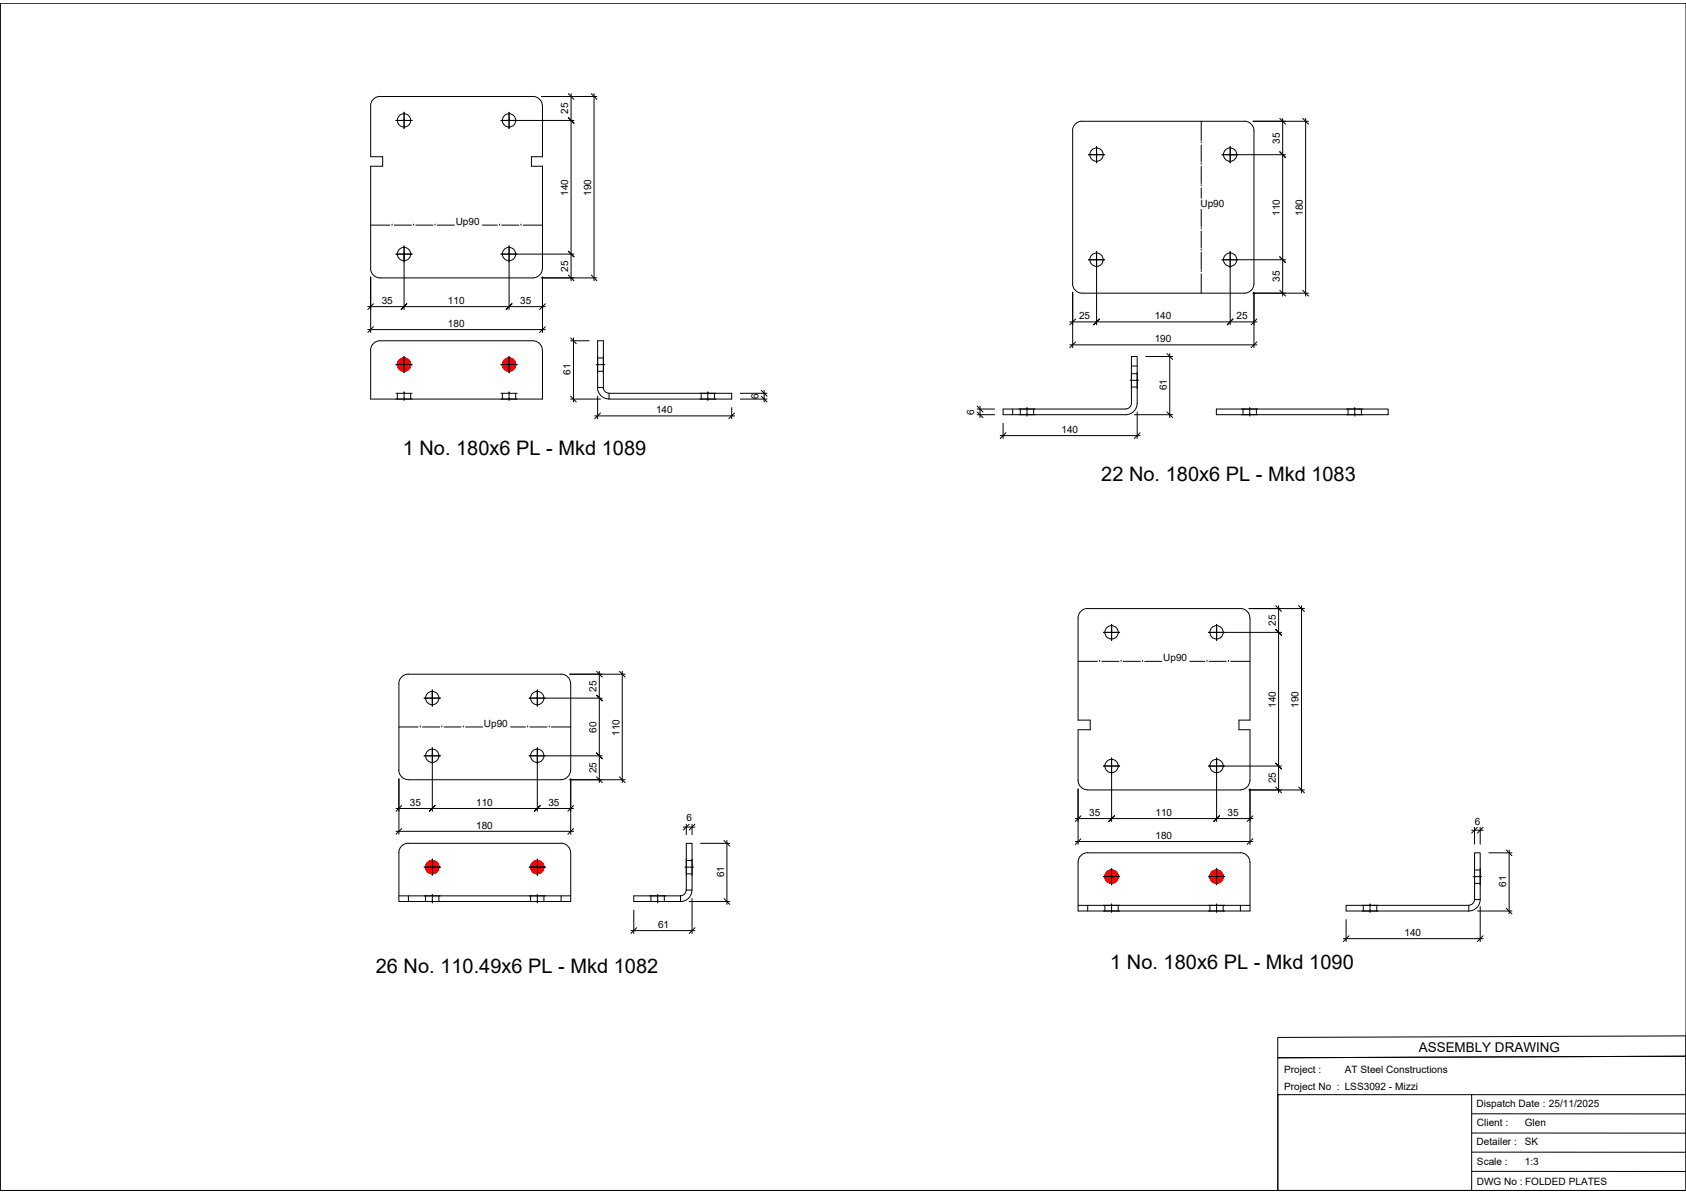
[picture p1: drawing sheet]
<svg xmlns="http://www.w3.org/2000/svg" width="594mm" height="420mm" viewBox="0 0 594 420" stroke-linecap="round" stroke-linejoin="round" font-family="sans-serif">
<!-- layer: 0 -->
<g fill="none" stroke="#000" stroke-width=".35">
<path d="M130.6 37.3v17.9h4.2v3.3h-4.2v36M133.9 34a3.4 3.4 0 0 0-3.3 3.3M134 34h53.8M142.4 39.5v5.8M179.4 39.5v5.8M187.7 34a3.4 3.4 0 0 1 3.4 3.3M191.1 37.3v17.9h-3.8v3.3h3.8v36M200.3 33l1.9 2M208.3 33l2 2M139.5 42.4h5.7M142.4 42.4h.1M176.5 42.4h5.7"/>
<path d="M179.4 42.4h.1M202.2 43.4l-1.9-2 1.9 2M378 46.1v53.8M381.3 42.7a3.4 3.4 0 0 0-3.4 3.3M381.3 42.7h57.2M383.5 54.5h5.7M386.4 54.5h.1M386.4 51.6v5.8M423.3 57.8h.1M423.3 50.3h.1M423.3 42.7v6.8M423.3 51.1v6"/>
<path d="M423.3 58.6v6M430.6 54.5h5.7M433.5 51.6v5.8M438.5 42.7a3.4 3.4 0 0 1 3.3 3.4v53.8a3.4 3.4 0 0 1-3.3 3.4h-57.2M450.9 41.7l2.1 2M453 55.5l-2.1-2 2.1 2M459 41.7l2.1 2M130.6 79.3h6.8M138.1 79.3h.1M138.9 79.3h6.1M145.7 79.3h.1M146.5 79.3h6"/>
<path d="M153.3 79.3h.1M154.1 79.3h6M160.9 79.3h.1M161.6 79.3h6.1M168.4 79.3h.1M169.2 79.3h6M176 79.3h.1M176.8 79.3h6M183.6 79.3h.1M184.3 79.3h6.8M423.3 73h.1M423.3 65.4h.1"/>
<path d="M423.3 66.2v6M423.3 73.7v6.1M130.6 94.5a3.4 3.4 0 0 0 3.3 3.4M139.5 89.5h5.7M142.4 86.6v5.7M176.5 89.5h5.7M179.4 89.5h.1M179.4 86.6v5.7M191.1 94.5a3.4 3.4 0 0 1-3.4 3.4h-53.7M200.3 96.9l1.9 2M202.2 90.5l-1.9-2 1.9 2M208.3 96.9l2 2"/>
<path d="M377.9 99.9a3.4 3.4 0 0 0 3.4 3.4M383.5 91.5h5.7M386.4 91.5h.1M386.4 88.6v5.8M423.3 95.7h.1M423.3 88.1h.1M423.3 80.6h.1M423.3 81.3v6.1M423.3 88.9v6M423.3 96.4v6.9M430.6 91.5h5.7M433.5 91.5h.1"/>
<path d="M433.5 88.6v5.8M453 92.5l-2.1-2 2.1 2M131.6 115.1l-2 2M131.6 107l-2 2M141.4 109l2-2-2 2M178.4 109l2-2-2 2M192.2 115.1l-2.1 2M192.2 107l-2.1 2M201.1 119l1.9 2M379 112.4l-2 2M385.4 114.4l2-2-2 2M432.4 114.4l2-2-2 2"/>
<path d="M442.9 112.4l-2.1 2M450.9 102.2l2.1 2.1M459 102.2l2.1 2.1M130.6 123.4v17.1h60.5v-17.1M133.9 120a3.4 3.4 0 0 0-3.3 3.4M134 120h53.7a3.4 3.4 0 0 1 3.4 3.4M139.5 138.5h5.7M139.5 128.4h5.7M140 138.5v2M142.4 138.5h.1M142.4 128.4h.1M142.4 125.6v5.7"/>
<path d="M142.4 138v3.1M144.7 138.5v2M176.5 138.5h5.7M176.5 128.4h5.7M177 138.5v2M179.4 138.5h.1M179.4 128.4h.1M179.4 125.6v5.7M179.4 138v3.1M181.7 138.5v2M201.1 139.5l1.9 2.1M210.1 128.4h3"/>
<path d="M210.5 136.5a4 4 0 0 0 4.1 4M210.6 128.4h.1M210.6 120h2v16.5h-2zM210.6 130.8h2M210.6 126.1h2M212.6 136.5a2.01 2.01 0 0 0 2 2M212.6 128.4h.1M214.6 138.5h43.2v2h-43.2M214.6 138.5v2M247.1 138.5v2M249.4 138.5h.1M249.4 138v3.1"/>
<path d="M251.8 138.5v2M268.2 139.5l2.1 2.1M268.2 137.5l2.1 2M379 120.4l-2 2M398.2 133.9h3M398.7 133.9h.1M398.7 128.9h2M398.7 136.3h2M398.7 131.6h2M398.7 131.1v5.7M400.7 133.9h.1M400.7 131.1v5.7"/>
<path d="M411.2 124.5l2 2.1M442.9 120.4l-2.1 2M142.4 140.5h.1M179.4 140.5h.1M211.6 145.5l-2 1.9M249.4 140.5h.1M258.8 145.5l-2 1.9M344.3 145.1l2 2M344.3 143l2 2.1M353.5 144.1h43.2l1-.4a2.01 2.01 0 0 0 1-1.7v-16.4h2v16.4a4 4 0 0 1-4 4.1h-43.2zM354.5 152.4l-2.1 2M356.8 144.1v2"/>
<path d="M359 146.1h5.7M359 144.1h5.7M359.5 144.1v2M361.9 146.1h.1M361.9 144.1h.1M361.9 143.6v3M364.2 144.1v2M401.7 152.4l-2 2M411.2 145.1l2 2M438 144.1v2M438.7 144.1h4v2h-4M440.4 146.1h.1"/>
<path d="M440.4 144.1h.1M440.4 143.6v3M475 144.1v2M475.7 146.1h3.3M475.7 144.1h3.3M477.4 146.1h.1M477.4 144.1h.1M477.4 143.6v3M480.2 144.1h-51.6v2h60.5v-2h-9.4v2M391.7 219.9v5.7M428.7 219.9v5.7M437 214.3a3.4 3.4 0 0 1 3.5 3.4v35.9h-3.9v3.4h3.9l-.1 17.8a3.4 3.4 0 0 1-3.4 3.4"/>
<path d="M437.1 214.3h-53.9a3.4 3.4 0 0 0-3.3 3.4v35.9h4.2v3.4h-4.2v17.8a3.4 3.4 0 0 0 3.3 3.4h53.9M449.5 213.3l2 2M457.6 213.3l2 2M143.9 237.4a3.4 3.4 0 0 0-3.4 3.4M143.9 237.4h53.8M197.7 237.4a3.4 3.4 0 0 1 3.4 3.4M210.2 236.4l2 2.1M218.3 236.4l2 2.1M379.9 232.9h6.8M387.4 232.9h.1M388.2 232.9h6.1M388.8 222.7h5.7"/>
<path d="M395 232.9h.1M395.8 232.9h6M402.6 232.9h.1M403.4 232.9h6M410.2 232.9h.1M410.9 232.9h6.1M417.7 232.9h.1M418.5 232.9h6M425.3 232.9h.1M425.8 222.7h5.7M426.1 232.9h6M428.7 222.7h.1"/>
<path d="M432.9 232.9h.1M433.6 232.9h6.9M451.5 223.7l-2-2 2 2M140.6 240.8v30.4M140.6 256h6.7M148.1 256h.1M148.9 256h6M149.5 245.9h5.7M152.3 243v5.7M155.7 256h.1M156.4 256h6.1M163.3 256h.1"/>
<path d="M164 256h6.1M170.8 256h.1M171.6 256h6M178.4 256h.1M179.1 256h6.1M185.9 256h.1M186.5 245.9h5.7M186.7 256h6.1M189.3 245.9h.1M189.3 243v5.7M193.5 256h.1M194.3 256h6.8"/>
<path d="M201.1 240.8v30.4M212.2 246.8l-2-1.9 2 1.9M140.5 271.2a3.4 3.4 0 0 0 3.4 3.4M149.5 266.2h5.7M152.3 266.2h.1M152.3 263.4v5.7M186.5 266.2h5.7M189.3 266.2h.1M189.3 263.4v5.7M201.1 271.2a3.4 3.4 0 0 1-3.4 3.4h-53.8M210.2 273.6l2 2M212.2 267.2l-2-2 2 2"/>
<path d="M218.3 273.6l2 2M388.8 269.8h5.7M391.7 269.8h.1M391.7 267v5.7M425.8 269.8h5.7M428.7 269.8h.1M428.7 267v5.7M449.5 277.2l2 2M451.5 270.8l-2-2 2 2M457.6 277.2l2 2M141.5 291.8l-2 2M141.5 283.7l-2 2"/>
<path d="M143.9 297a3.4 3.4 0 0 0-3.4 3.3M143.9 297h53.8M151.3 285.7l2-2-2 2M188.3 285.7l2-2-2 2M197.7 297a3.4 3.4 0 0 1 3.4 3.3M202.1 291.8l-2 2M202.1 283.7l-2 2M241.8 297h2.1v16.5h-2.1zM242.8 290.3l-2 2M244.9 290.3l-2.1 2M255.1 296l2 2M380.9 295.4l-2 2"/>
<path d="M380.9 287.3l-2 2M390.7 289.3l2-2-2 2M427.7 289.3l2-2-2 2M441.5 295.4l-2.1 2M441.5 287.3l-2.1 2M520.6 291.4l-2 2M522.6 291.4l-2 2M530.7 299.3l2 2.1M140.6 300.4v17.1h60.5v-17.1M140.6 315.5h60.5M143.9 315.5v2M149.5 317.5h5.7"/>
<path d="M149.5 315.5h5.7M149.5 305.4h5.7M150 315.5v2M152.3 317.5h.1M152.3 315.5h.1M152.3 305.4h.1M152.3 302.6v5.7M152.3 315v3M154.7 315.5v2M186.5 317.5h5.7M186.5 315.5h5.7M186.5 305.4h5.7"/>
<path d="M187 315.5v2M189.3 317.5h.1M189.3 315.5h.1M189.3 305.4h.1M189.3 302.6v5.7M189.3 315v3M191.7 315.5v2M197.7 315.5v2M223.3 315.5h16.5v2h-16.5zM229.4 315.5v2M231.7 317.5h.1M231.7 315.5h.1"/>
<path d="M231.7 315v3M234.1 315.5v2M241.3 305.4h3.1M241.8 313.5a2.01 2.01 0 0 1-2 2M241.8 305.4h.1M241.8 307.8h2.1M241.8 303.1h2.1M241.8 302.6v5.7M243.8 313.5a4 4 0 0 1-4 4M243.9 305.4h.1M243.9 302.6v5.7M255.1 316.5l2 2"/>
<path d="M379.9 303.7v17.1h60.6v-17.1M379.9 318.9h57.2M383.2 300.3a3.4 3.4 0 0 0-3.3 3.4M383.3 300.4h53.8M383.3 318.9v1.9M388.8 318.9h5.7M388.8 308.7h5.7M389.3 318.9v1.9M391.7 318.9h.1M391.7 308.7h.1M391.7 305.9v5.7M391.7 318.3v3.1"/>
<path d="M394 318.9v1.9M425.8 318.9h5.7M425.8 308.7h5.7M426.3 318.9v1.9M428.7 318.9h.1M428.7 308.7h.1M428.7 305.9v5.7M428.7 318.3v3.1M431 318.9v1.9M437 300.3a3.4 3.4 0 0 1 3.4 3.4M437.1 318.9h3.4M437.1 318.9v1.9"/>
<path d="M474.3 318.9h43.2v1.9h-43.2zM480.4 318.9v1.9M482.7 318.9h.1M482.7 318.3v3.1M485.1 318.9v1.9M519.1 308.7h3M519.5 316.8a2.01 2.01 0 0 1-2 2M519.6 300.4h2v16.4h-2zM519.6 308.7h.1M519.6 311.1h2M519.6 306.4h2M519.6 305.9v5.7"/>
<path d="M521.6 308.7h.1M521.6 305.9v5.7M521.6 316.8a4 4 0 0 1-4.1 4M530.7 319.9l2 2M224.3 326.7l-2 2.1M244.9 326.7l-2.1 2.1M388.8 320.8h5.7M391.7 320.8h.1M425.8 320.8h5.7M428.7 320.8h.1M475.3 329.6l-2 2M482.7 320.8h.1"/>
<path d="M522.6 329.6l-2 2M450.2 372.5l143.8-.5 .1 47.3h-143.9zM450.2 365.4l143.8-.6v7.2l-143.8 .5zM450.3 385.5h68.3v33.8h-68.3z"/>
<circle cx="142.4" cy="42.4" r="2.35"/>
<circle cx="179.4" cy="42.4" r="2.35"/>
<circle cx="386.4" cy="54.5" r="2.35"/>
<circle cx="433.4" cy="54.5" r="2.35"/>
<circle cx="142.4" cy="89.5" r="2.35"/>
<circle cx="179.4" cy="89.5" r="2.35"/>
<circle cx="386.4" cy="91.5" r="2.35"/>
<circle cx="433.4" cy="91.5" r="2.35"/>
<circle cx="142.4" cy="128.4" r="2.35"/>
<circle cx="179.4" cy="128.4" r="2.35"/>
<circle cx="391.7" cy="222.7" r="2.35"/>
<circle cx="428.7" cy="222.7" r="2.35"/>
<circle cx="152.3" cy="245.9" r="2.35"/>
<circle cx="189.3" cy="245.9" r="2.35"/>
<circle cx="152.3" cy="266.2" r="2.35"/>
<circle cx="189.3" cy="266.2" r="2.35"/>
<circle cx="391.7" cy="269.8" r="2.35"/>
<circle cx="428.7" cy="269.8" r="2.35"/>
<circle cx="152.3" cy="305.4" r="2.35"/>
<circle cx="189.3" cy="305.4" r="2.35"/>
<circle cx="391.7" cy="308.7" r="2.35"/>
<circle cx="428.7" cy="308.7" r="2.35"/>
</g>
<g fill="#f00" stroke="#f00" stroke-width=".35">
<path d="M152.3 305.4h2.4l-.1-.6zM152.3 305.4l2.1-1.2 .2 .6zM152.3 305.4l2.1-1.2-.4-.5z"/>
<path d="M153.5 303.4l-1.2 2 1.7-1.7zM152.9 303.1l.6 .3-1.2 2zM152.3 303.1v2.3l.6-2.3z"/>
<path d="M151.7 303.1l.6 2.3v-2.3zM151.1 303.4l.6-.3 .6 2.3zM150.6 303.7l1.7 1.7-1.2-2z"/>
<path d="M150.6 303.7l-.3 .5 2 1.2zM150.3 304.2l2 1.2-2.3-.6zM150 304.8v.6h2.3z"/>
<path d="M150 305.4v.6l2.3-.6zM150 306l2.3-.6-2 1.2zM150.3 306.6l.3 .5 1.7-1.7z"/>
<path d="M152.3 305.4l-1.7 1.7 .5 .3zM152.3 305.4l-.6 2.3-.6-.3zM152.3 305.4l-.6 2.3 .6 .1z"/>
<path d="M152.3 305.4v2.4l.6-.1zM152.3 305.4l1.2 2-.6 .3zM152.3 305.4l1.2 2 .5-.3z"/>
<path d="M152.3 305.4l1.7 1.7 .4-.5zM152.3 305.4l2.3 .6-.2 .6zM152.3 305.4l2.3 .6 .1-.6z"/>
<path d="M189.3 305.4h2.4l-.1-.6zM189.3 305.4l2.1-1.2 .2 .6zM189.3 305.4l2.1-1.2-.4-.5z"/>
<path d="M190.5 303.4l-1.2 2 1.7-1.7zM189.9 303.1l.6 .3-1.2 2zM189.3 303.1v2.3l.6-2.3z"/>
<path d="M188.7 303.1l.6 2.3v-2.3zM188.1 303.4l.6-.3 .6 2.3zM187.6 303.7l1.7 1.7-1.2-2z"/>
<path d="M187.6 303.7l-.3 .5 2 1.2zM187.3 304.2l2 1.2-2.3-.6zM187 304.8v.6h2.3z"/>
<path d="M187 305.4v.6l2.3-.6zM187 306l2.3-.6-2 1.2zM187.3 306.6l.3 .5 1.7-1.7z"/>
<path d="M187.6 307.1l.5 .3 1.2-2zM189.3 305.4l-.6 2.3-.6-.3zM189.3 305.4l-.6 2.3 .6 .1z"/>
<path d="M189.3 305.4v2.4l.6-.1zM189.3 305.4l1.2 2-.6 .3zM189.3 305.4l1.2 2 .5-.3z"/>
<path d="M189.3 305.4l1.7 1.7 .4-.5zM189.3 305.4l2.3 .6-.2 .6zM189.3 305.4l2.3 .6 .1-.6z"/>
<path d="M391.7 308.7h2.3l-.1-.6zM391.7 308.7l2-1.1 .2 .5zM391.7 308.7l2-1.1-.4-.5z"/>
<path d="M392.8 306.7l-1.1 2 1.6-1.6zM392.3 306.5l.5 .2-1.1 2zM391.7 306.4v2.3l.6-2.2z"/>
<path d="M391 306.5l.7 2.2v-2.3zM390.5 306.7l.5-.2 .7 2.2zM390 307.1l1.7 1.6-1.2-2z"/>
<path d="M390 307.1l-.4 .5 2.1 1.1zM389.6 307.6l2.1 1.1-2.3-.6zM389.4 308.1l-.1 .6h2.4z"/>
<path d="M389.3 308.7l.1 .7 2.3-.7zM389.4 309.4l2.3-.7-2.1 1.2zM389.6 309.9l.4 .5 1.7-1.7z"/>
<path d="M390 310.4l.5 .4 1.2-2.1zM391.7 308.7l-.7 2.3-.5-.2zM391.7 308.7l-.7 2.3 .7 .1z"/>
<path d="M391.7 308.7v2.4l.6-.1zM391.7 308.7l1.1 2.1-.5 .2zM391.7 308.7l1.1 2.1 .5-.4z"/>
<path d="M391.7 308.7l1.6 1.7 .4-.5zM391.7 308.7l2.2 .7-.2 .5zM391.7 308.7l2.2 .7 .1-.7z"/>
<path d="M428.7 308.7h2.3l-.1-.6zM428.7 308.7l2-1.1 .2 .5zM428.7 308.7l2-1.1-.4-.5z"/>
<path d="M429.8 306.7l-1.1 2 1.6-1.6zM429.3 306.5l.5 .2-1.1 2zM428.7 306.4v2.3l.6-2.2z"/>
<path d="M428 306.5l.7 2.2v-2.3zM427.5 306.7l.5-.2 .7 2.2zM427 307.1l1.7 1.6-1.2-2z"/>
<path d="M427 307.1l-.4 .5 2.1 1.1zM426.6 307.6l2.1 1.1-2.3-.6zM426.4 308.1l-.1 .6h2.4z"/>
<path d="M426.3 308.7l.1 .7 2.3-.7zM426.4 309.4l2.3-.7-2.1 1.2zM426.6 309.9l.4 .5 1.7-1.7z"/>
<path d="M427 310.4l.5 .4 1.2-2.1zM428.7 308.7l-.7 2.3-.5-.2zM428.7 308.7l-.7 2.3 .7 .1z"/>
<path d="M428.7 308.7v2.4l.6-.1zM428.7 308.7l1.1 2.1-.5 .2zM428.7 308.7l1.1 2.1 .5-.4z"/>
<path d="M428.7 308.7l1.6 1.7 .4-.5zM428.7 308.7l2.2 .7-.2 .5zM428.7 308.7l2.2 .7 .1-.7z"/>
<path d="M142.4 128.4h2.3l-.1-.6zM142.4 128.4l2-1.1 .2 .5zM144 126.7l-1.6 1.7 2-1.1z"/>
<path d="M143.5 126.4l-1.1 2 1.6-1.7zM143 126.2l.5 .2-1.1 2zM142.4 126.1v2.3l.6-2.2z"/>
<path d="M141.7 126.2l.7 2.2v-2.3zM141.2 126.4l.5-.2 .7 2.2zM140.7 126.7l1.7 1.7-1.2-2z"/>
<path d="M140.7 126.7l-.4 .6 2.1 1.1zM140.3 127.3l2.1 1.1-2.3-.6zM140.1 127.8l-.1 .6h2.4z"/>
<path d="M140 128.4l.1 .6 2.3-.6zM140.1 129l2.3-.6-2.1 1.2zM140.3 129.6l.4 .5 1.7-1.7z"/>
<path d="M140.7 130.1l.5 .4 1.2-2.1zM142.4 128.4l-.7 2.3-.5-.2zM142.4 128.4l-.7 2.3 .7 .1z"/>
<path d="M142.4 128.4v2.4l.6-.1zM142.4 128.4l1.1 2.1-.5 .2zM142.4 128.4l1.1 2.1 .5-.4z"/>
<path d="M142.4 128.4l1.6 1.7 .4-.5zM142.4 128.4l2.2 .6-.2 .6zM142.4 128.4l2.2 .6 .1-.6z"/>
<path d="M179.4 128.4h2.3l-.1-.6zM179.4 128.4l2-1.1 .2 .5zM181 126.7l-1.6 1.7 2-1.1z"/>
<path d="M180.6 126.4l-1.2 2 1.6-1.7zM180 126.2l.6 .2-1.2 2zM179.4 126.1v2.3l.6-2.2z"/>
<path d="M178.7 126.2l.7 2.2v-2.3zM178.2 126.4l.5-.2 .7 2.2zM177.7 126.7l1.7 1.7-1.2-2z"/>
<path d="M177.7 126.7l-.4 .6 2.1 1.1zM177.3 127.3l2.1 1.1-2.3-.6zM177.1 127.8l-.1 .6h2.4z"/>
<path d="M177 128.4l.1 .6 2.3-.6zM177.1 129l2.3-.6-2.1 1.2zM177.3 129.6l.4 .5 1.7-1.7z"/>
<path d="M177.7 130.1l.5 .4 1.2-2.1zM179.4 128.4l-.7 2.3-.5-.2zM179.4 128.4l-.7 2.3 .7 .1z"/>
<path d="M179.4 128.4v2.4l.6-.1zM179.4 128.4l1.2 2.1-.6 .2zM179.4 128.4l1.2 2.1 .4-.4z"/>
<path d="M179.4 128.4l1.6 1.7 .4-.5zM179.4 128.4l2.2 .6-.2 .6zM179.4 128.4l2.2 .6 .1-.6z"/>
</g>
<!-- layer: FRAME -->
<path d="M.1 1.1h594v418.2h-594z" fill="none" stroke="#000" stroke-width=".35"/>
<!-- layer: HEADER -->
<path d="M518.6 385.5h75.5M518.6 392.3h75.5M518.6 399l75.5 .1M518.6 405.8h75.5M518.6 412.5l75.5 .1" fill="none" stroke="#000" stroke-width=".35"/>
<!-- layer: 0 -->
<g fill="#fff" stroke="#fff" stroke-width=".35">
<path d="M142.4 154.8l86.4 5.6h-86.4zM142.4 154.8l86.4 5.6v-5.6z"/>
<path d="M391.7 335.8l86.4 5.7h-86.4zM391.7 335.8l86.4 5.7v-5.7z"/>
<path d="M132.3 337.4l100.2 5.7h-100.2zM132.3 337.4l100.2 5.7v-5.7z"/>
<path d="M388 164l90.3 5.6h-90.3zM388 164l90.3 5.6v-5.6z"/>
<path d="M423 70.1l9 3.2h-9zM423 70.1l9 3.2v-3.2z"/>
<path d="M160.6 76.5l9 3.1h-9zM160.6 76.5l9 3.1v-3.1z"/>
<path d="M409.8 230.1l9.1 3.1h-9.1zM409.8 230.1l9.1 3.1v-3.1z"/>
<path d="M170.5 253.2l9 3.1h-9zM170.5 253.2l9 3.1v-3.1z"/>
</g>
<!-- layer: AS_DIM_ON -->
<g fill="none" stroke="#000" stroke-width=".35">
<path d="M190.8 34h19.5M201.2 33v65.9M209.3 33v65.9M182.4 42.4h19.8M436.5 54.5h16.5M441.5 42.7h19.6M452 41.7v62.6M460.1 41.7v62.6M130.6 97.5v19.6M142.4 92.5v16.5M179.4 92.5v16.5M182.4 89.5h19.8"/>
<path d="M190.8 97.9h19.5M191.1 97.5v19.6M386.4 94.5v19.9M433.5 94.5v19.9M436.5 91.5h16.5M129.6 108h62.6M129.6 116.1h62.6M202.1 119v22.6M377 113.4h65.9M378 102.9v19.5M441.5 103.3h19.6M441.8 102.9v19.5"/>
<path d="M201.1 120h6.5M210.6 139.5v7.9M260.9 138.5h9.4M269.3 137.5v4.1M377 121.5h65.9M403.7 125.6h9.5M412.2 124.5v22.6M201.1 140.5h10.5M209.6 146.5h49.2M257.8 143.6v3.8M260.9 140.5h9.4M344.3 146.1h6.1"/>
<path d="M344.3 144.1h6.1M345.3 143v4.1M352.4 153.4h49.3M353.5 149.1v5.3M399.7 146.1h13.5M400.7 145.1v9.3M440.1 214.3h19.5M450.5 213.3v65.9M458.6 213.3v65.9M200.8 237.4h19.5M211.2 236.4v39.2M219.3 236.4v39.2"/>
<path d="M431.7 222.7h19.8M192.3 245.9h19.9M140.6 274.3v19.5M152.3 269.2v16.5M189.3 269.2v16.5M192.3 266.2h19.9M200.8 274.6h19.5M201.1 274.3v19.5M379.9 277.9v19.5M391.7 272.8v16.5M428.7 272.8v16.5M431.7 269.8h19.8"/>
<path d="M440.1 278.2h19.5M440.5 277.9v19.5M139.5 284.7h62.6M139.5 292.8h62.6M240.8 291.3h4.1M241.8 290.3v3.7M243.9 290.3v3.7M246.9 297h10.2M256.1 296v22.5M378.9 288.3h62.6M378.9 296.4h62.6M518.6 292.4h4"/>
<path d="M519.6 291.4v5.9M521.6 291.4v5.9M531.8 299.3v22.6M242.8 317.5h14.3M243.9 316.5v12.3M521.6 319.3v12.3M524.6 300.4h8.1M222.3 327.7h22.6M223.3 320.5v8.3M473.3 330.6h49.3M474.3 323.9v7.7M520.6 320.8h12.1"/>
</g>
<g font-size="7">
<text x="141.9" y="160.1">1 No. 180x6 PL - Mkd 1089</text>
<text x="388" y="169.3">22 No. 180x6 PL - Mkd 1083</text>
<text x="391.2" y="341.2">1 No. 180x6 PL - Mkd 1090</text>
<text x="132.4" y="342.8">26 No. 110.49x6 PL - Mkd 1082</text>
</g>
<text font-size="4.7" x="499.9" y="370.6">ASSEMBLY DRAWING</text>
<g font-size="3.6">
<text x="452.5" y="377.7">Project :</text>
<text x="473.9" y="377.8">AT Steel Constructions</text>
<text x="452.5" y="383.8">Project No : LSS3092 - Mizzi</text>
<text x="520.3" y="389.8">Dispatch Date : 25/11/2025</text>
<text x="520.4" y="396.6">Client :</text>
<text x="537.3" y="396.7">Glen</text>
<text x="520.3" y="403.4">Detailer :</text>
<text x="537.3" y="403.4">SK</text>
<text x="520.4" y="410.5">Scale :</text>
<text x="537.3" y="410.5">1:3</text>
<text x="520.4" y="417.2">DWG No : FOLDED PLATES</text>
</g>
<g font-size="3.5">
<text x="200.3" y="40.1" transform="rotate(-90 200.3 40.1)">25</text>
<text x="450.9" y="50.5" transform="rotate(-90 450.9 50.5)">35</text>
<text x="200.3" y="69" transform="rotate(-90 200.3 69)">140</text>
<text x="208.3" y="69" transform="rotate(-90 208.3 69)">190</text>
<text x="423" y="73">Up90</text>
<text x="450.9" y="76" transform="rotate(-90 450.9 76)">110</text>
<text x="459" y="76" transform="rotate(-90 459 76)">180</text>
<text x="160.6" y="79.3">Up90</text>
<text x="200.3" y="95.6" transform="rotate(-90 200.3 95.6)">25</text>
<text x="450.9" y="99.3" transform="rotate(-90 450.9 99.3)">35</text>
<text x="134.5" y="107">35</text>
<text x="157.8" y="107">110</text>
<text x="183.3" y="107">35</text>
<text x="380.2" y="112.4">25</text>
<text x="406.9" y="112.4">140</text>
<text x="435.7" y="112.4">25</text>
<text x="157.8" y="115.1">180</text>
<text x="406.9" y="120.4">190</text>
<text x="201.1" y="132" transform="rotate(-90 201.1 132)">61</text>
<text x="411.2" y="137.5" transform="rotate(-90 411.2 137.5)">61</text>
<text x="267.2" y="140.5" transform="rotate(-90 267.2 140.5)">6</text>
<text x="231.2" y="145.5">140</text>
<text x="343.3" y="146" transform="rotate(-90 343.3 146)">6</text>
<text x="374" y="152.4">140</text>
<text x="449.5" y="220.5" transform="rotate(-90 449.5 220.5)">25</text>
<text x="409.9" y="232.9">Up90</text>
<text x="210.2" y="243.6" transform="rotate(-90 210.2 243.6)">25</text>
<text x="449.5" y="249.3" transform="rotate(-90 449.5 249.3)">140</text>
<text x="457.6" y="249.3" transform="rotate(-90 457.6 249.3)">190</text>
<text x="170.5" y="256">Up90</text>
<text x="210.2" y="258" transform="rotate(-90 210.2 258)">60</text>
<text x="218.3" y="259.1" transform="rotate(-90 218.3 259.1)">110</text>
<text x="210.2" y="272.3" transform="rotate(-90 210.2 272.3)">25</text>
<text x="449.5" y="275.9" transform="rotate(-90 449.5 275.9)">25</text>
<text x="144.5" y="283.7">35</text>
<text x="167.8" y="283.7">110</text>
<text x="193.2" y="283.7">35</text>
<text x="383.8" y="287.3">35</text>
<text x="407.1" y="287.3">110</text>
<text x="432.6" y="287.3">35</text>
<text x="167.8" y="291.8">180</text>
<text x="241.9" y="289.3">6</text>
<text x="519.6" y="290.4">6</text>
<text x="407.1" y="295.4">180</text>
<text x="255.1" y="308.9" transform="rotate(-90 255.1 308.9)">61</text>
<text x="530.7" y="312.3" transform="rotate(-90 530.7 312.3)">61</text>
<text x="231.9" y="326.7">61</text>
<text x="494.9" y="329.6">140</text>
</g>
</svg>
